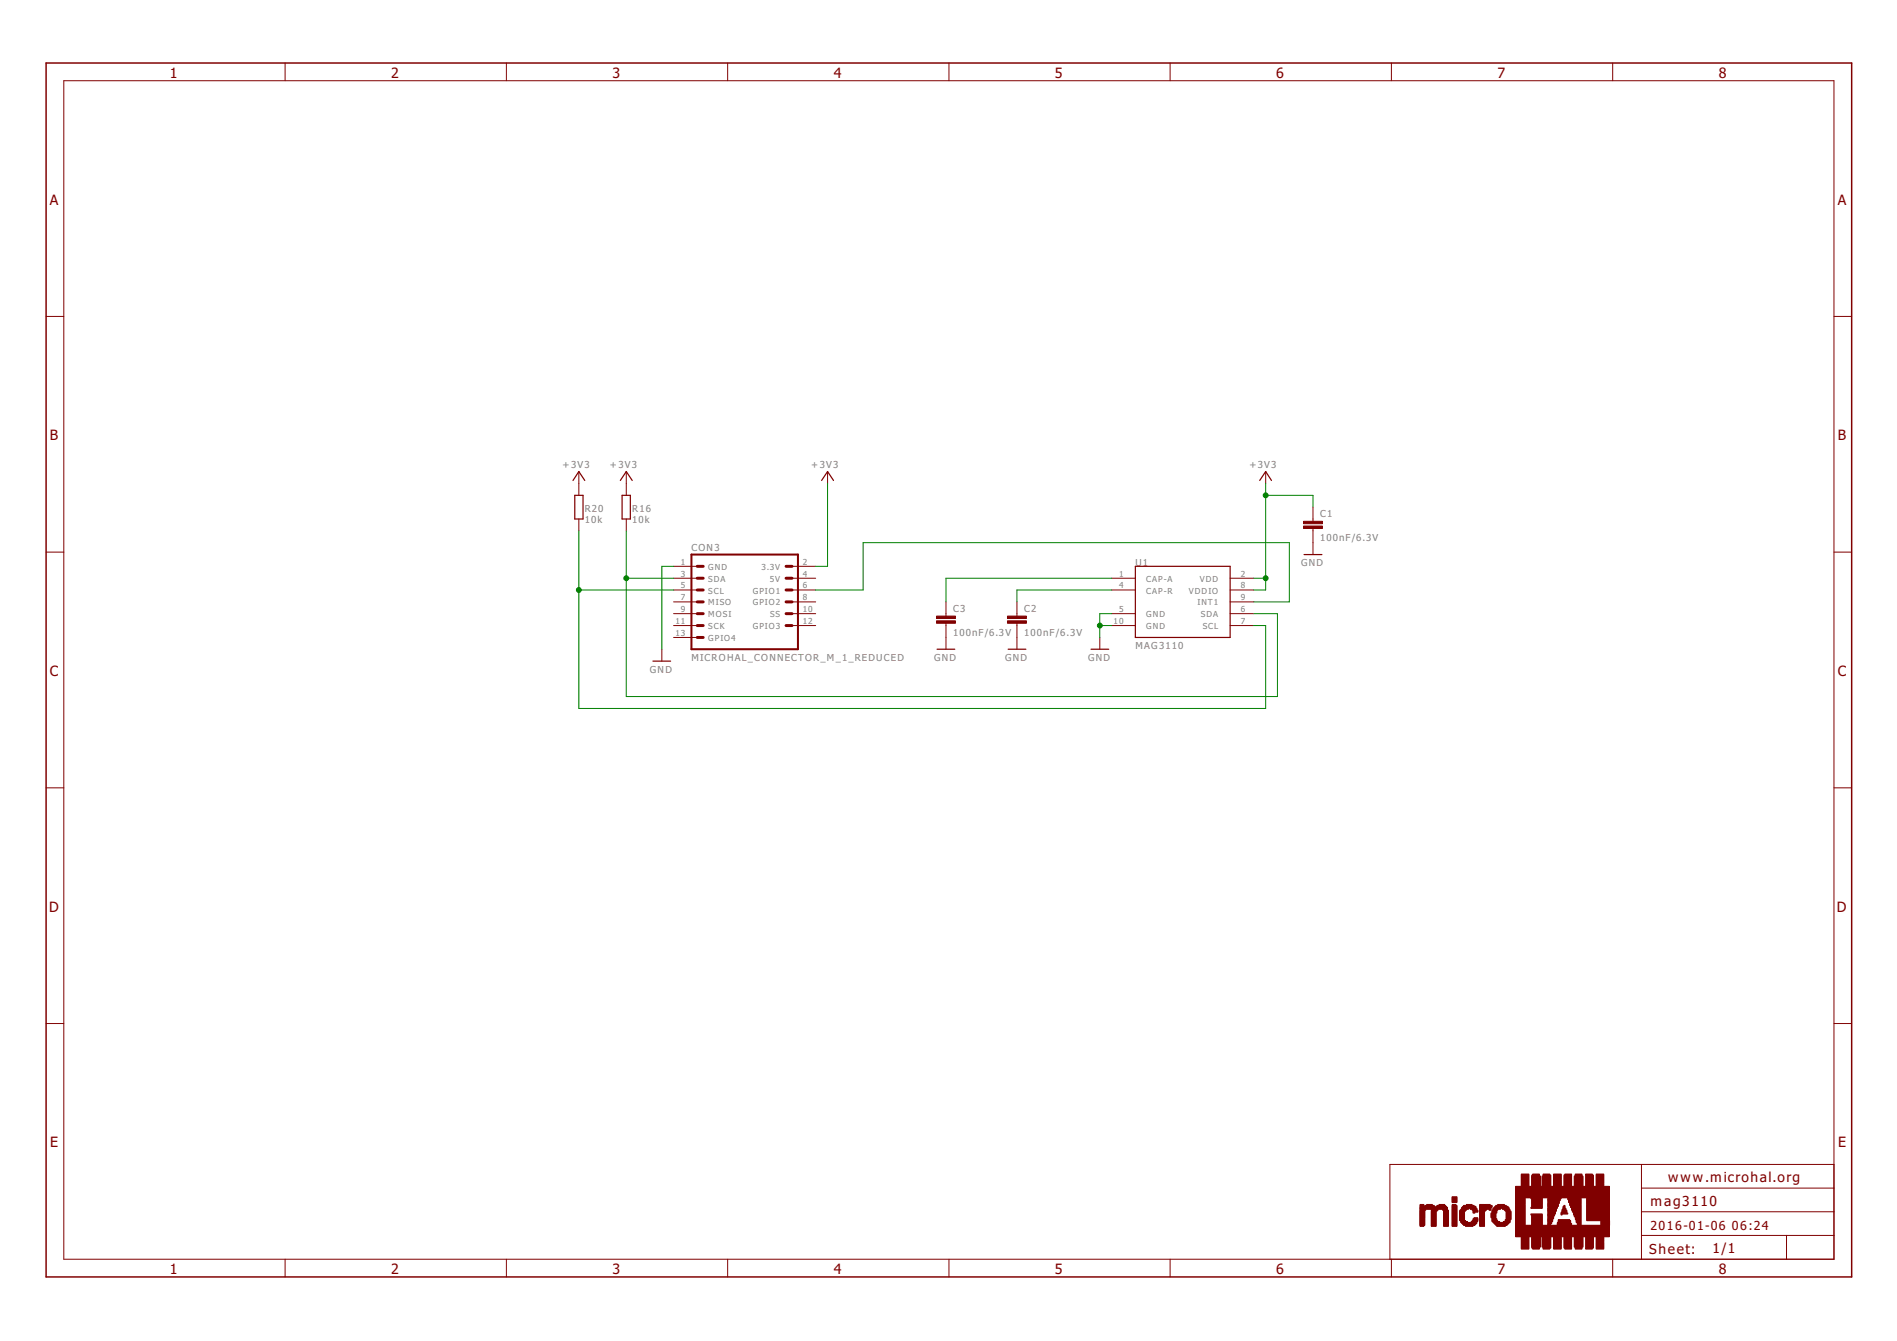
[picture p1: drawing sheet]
<svg xmlns="http://www.w3.org/2000/svg" width="297mm" height="210mm" viewBox="0 0 297 210" stroke-linecap="round" stroke-linejoin="round" font-family="sans-serif">
<path d="M89.7 75.2l.9-1.4 1 1.4M90 77.5h1.3v3.7h-1.3zM97.1 75.2l1-1.4 .9 1.4M97.4 77.5h1.3v3.7h-1.3zM128.7 75.2l.9-1.4 .9 1.4M197.3 75.2l.9-1.4 .9 1.4M177.8 88.6h14.8v11.2h-14.8zM204.2 86.8h2.8M102.2 103.5h2.8M146.7 101.6h2.8M157.9 101.6h2.7M170.8 101.6h2.8" fill="none" stroke="#800000" stroke-width=".19"/>
<g fill="none" stroke="#800000" stroke-width=".16">
<path d="M10 12.6h277.2v184.5h-277.2zM44.6 9.9v2.7M79.3 9.9v2.7M113.9 9.9v2.7M148.6 9.9v2.7M183.2 9.9v2.7M217.9 9.9v2.7M252.5 9.9v2.7M7.2 49.5h2.8M287.2 49.5h2.7M90.6 73.8v3.7M98.1 73.8v3.7"/>
<path d="M129.6 73.8v1.9M198.2 73.8v1.9M205.6 79.4v2.2M7.2 86.4h2.8M90.6 81.2v1.9M98.1 81.2v1.9M105.5 90.5h3.7M105.5 92.4h3.7M105.5 96.1h3.7M105.5 97.9h3.7M105.5 94.2h3.7M105.5 88.6h3.7"/>
<path d="M105.5 99.8h3.7M124 90.5h3.7M124 92.4h3.7M124 96.1h3.7M124 97.9h3.7M124 94.2h3.7M124 88.6h3.7M148.1 94.2v2.2M148.1 97.5v4.1M159.2 94.2v2.2M159.2 97.5v4.1M172.2 99.8v1.8"/>
<path d="M174.1 90.5h3.7M174.1 92.4h3.7M174.1 96.1h3.7M174.1 97.9h3.7M192.6 90.5h3.7M192.6 92.4h3.7M192.6 96.1h3.7M192.6 97.9h3.7M192.6 94.2h3.7M205.6 82.7v4.1M287.2 86.4h2.7M103.6 101.6v1.9"/>
<path d="M7.2 123.3h2.8M287.2 123.3h2.7M7.2 160.2h2.8M287.2 160.2h2.7M44.6 197.1v2.8M79.3 197.1v2.8M113.9 197.1v2.8M148.6 197.1v2.8M183.2 197.1v2.8M217.9 197.1v2.8M252.5 197.1v2.8M257 193.4h30.2"/>
<path d="M257 182.3v14.8M257 189.7h30.2M257 186h30.2M279.7 193.4v3.7M287.2 182.3h-69.6v14.8"/>
</g>
<path d="M108.3 86.8h16.6v14.8h-16.6z" fill="none" stroke="#800000" stroke-width=".32"/>
<g fill="none" stroke="#800000" stroke-width=".47">
<path d="M109.2 92.4h.9M109.2 90.5h.9M109.2 88.6h.9M109.2 97.9h.9M109.2 96.1h.9M109.2 94.2h.9M109.2 99.8h.9M123.1 92.4h.9M123.1 90.5h.9M123.1 88.6h.9M123.1 97.9h.9M123.1 96.1h.9"/>
<path d="M123.1 94.2h.9"/>
</g>
<g fill="#800000" stroke="#800000" stroke-width=".16">
<path d="M204.1 82.3h3v.4h-3z"/>
<path d="M204.1 81.6h3v.4h-3z"/>
<path d="M157.8 97.2h2.9v.4h-2.9z"/>
<path d="M157.8 96.4h2.9v.4h-2.9z"/>
<path d="M146.6 97.2h3v.4h-3z"/>
<path d="M146.6 96.4h3v.4h-3z"/>
<path d="M238.2 195.3h1.2v.2h-1.2z"/>
<path d="M240 195.3h1v.2h-1z"/>
<path d="M241.6 195.3h1.1v.2h-1.1z"/>
<path d="M243.3 195.3h1.2v.2h-1.2z"/>
<path d="M245 195.3h1.1v.2h-1.1z"/>
<path d="M246.7 195.3h1v.2h-1z"/>
<path d="M248.3 195.3h1v.2h-1z"/>
<path d="M249.9 195.3h1.2v.2h-1.2z"/>
<path d="M238.2 195.2h1.2v.2h-1.2z"/>
<path d="M239.9 195.2h1.1v.2h-1.1z"/>
<path d="M241.6 195.2h1.2v.2h-1.2z"/>
<path d="M243.3 195.2h1.2v.2h-1.2z"/>
<path d="M244.9 195.2h1.2v.2h-1.2z"/>
<path d="M246.7 195.2h1v.2h-1z"/>
<path d="M248.3 195.2h1.2v.2h-1.2z"/>
<path d="M249.9 195.2h1.2v.2h-1.2z"/>
<path d="M238.2 195.1h1.2v.1h-1.2z"/>
<path d="M239.8 195.1h1.4v.1h-1.4z"/>
<path d="M241.5 195.1h1.3v.1h-1.3z"/>
<path d="M243.3 195.1h1.2v.1h-1.2z"/>
<path d="M244.9 195.1h1.2v.1h-1.2z"/>
<path d="M246.5 195.1h1.4v.1h-1.4z"/>
<path d="M248.3 195.1h1.2v.1h-1.2z"/>
<path d="M249.9 195.1h1.2v.1h-1.2z"/>
<path d="M238.2 194.9h1.2v.2h-1.2z"/>
<path d="M239.8 194.9h1.4v.2h-1.4z"/>
<path d="M241.5 194.9h1.3v.2h-1.3z"/>
<path d="M243.3 194.9h1.2v.2h-1.2z"/>
<path d="M244.9 194.9h1.2v.2h-1.2z"/>
<path d="M246.5 194.9h1.4v.2h-1.4z"/>
<path d="M248.3 194.9h1.2v.2h-1.2z"/>
<path d="M249.9 194.9h1.2v.2h-1.2z"/>
<path d="M238.2 194.8h1.2v.1h-1.2z"/>
<path d="M239.8 194.8h1.4v.1h-1.4z"/>
<path d="M241.5 194.8h1.3v.1h-1.3z"/>
<path d="M243.3 194.8h1.2v.1h-1.2z"/>
<path d="M244.9 194.8h1.2v.1h-1.2z"/>
<path d="M246.5 194.8h1.4v.1h-1.4z"/>
<path d="M248.3 194.8h1.2v.1h-1.2z"/>
<path d="M249.9 194.8h1.2v.1h-1.2z"/>
<path d="M238.2 194.6h1.2v.2h-1.2z"/>
<path d="M239.8 194.6h1.4v.2h-1.4z"/>
<path d="M241.5 194.6h1.3v.2h-1.3z"/>
<path d="M243.3 194.6h1.2v.2h-1.2z"/>
<path d="M244.9 194.6h1.2v.2h-1.2z"/>
<path d="M246.5 194.6h1.4v.2h-1.4z"/>
<path d="M248.3 194.6h1.2v.2h-1.2z"/>
<path d="M249.9 194.6h1.2v.2h-1.2z"/>
<path d="M238.2 194.5h1.2v.1h-1.2z"/>
<path d="M239.8 194.5h1.4v.1h-1.4z"/>
<path d="M241.5 194.5h1.3v.1h-1.3z"/>
<path d="M243.3 194.5h1.2v.1h-1.2z"/>
<path d="M244.9 194.5h1.2v.1h-1.2z"/>
<path d="M246.5 194.5h1.4v.1h-1.4z"/>
<path d="M248.3 194.5h1.2v.1h-1.2z"/>
<path d="M249.9 194.5h1.2v.1h-1.2z"/>
<path d="M238.2 194.3h1.2v.2h-1.2z"/>
<path d="M239.8 194.3h1.4v.2h-1.4z"/>
<path d="M241.5 194.3h1.3v.2h-1.3z"/>
<path d="M243.3 194.3h1.2v.2h-1.2z"/>
<path d="M244.9 194.3h1.2v.2h-1.2z"/>
<path d="M246.5 194.3h1.4v.2h-1.4z"/>
<path d="M248.3 194.3h1.2v.2h-1.2z"/>
<path d="M249.9 194.3h1.2v.2h-1.2z"/>
<path d="M238.2 194.2h1.2v.1h-1.2z"/>
<path d="M239.8 194.2h1.4v.1h-1.4z"/>
<path d="M241.5 194.2h1.3v.1h-1.3z"/>
<path d="M243.3 194.2h1.2v.1h-1.2z"/>
<path d="M244.9 194.2h1.2v.1h-1.2z"/>
<path d="M246.5 194.2h1.4v.1h-1.4z"/>
<path d="M248.3 194.2h1.2v.1h-1.2z"/>
<path d="M249.9 194.2h1.2v.1h-1.2z"/>
<path d="M238.2 194h1.2v.2h-1.2z"/>
<path d="M239.8 194h1.4v.2h-1.4z"/>
<path d="M241.5 194h1.3v.2h-1.3z"/>
<path d="M243.3 194h1.2v.2h-1.2z"/>
<path d="M244.9 194h1.2v.2h-1.2z"/>
<path d="M246.5 194h1.4v.2h-1.4z"/>
<path d="M248.3 194h1.2v.2h-1.2z"/>
<path d="M249.9 194h1.2v.2h-1.2z"/>
<path d="M238.2 193.9h1.2v.1h-1.2z"/>
<path d="M239.8 193.9h1.4v.1h-1.4z"/>
<path d="M241.5 193.9h1.3v.1h-1.3z"/>
<path d="M243.3 193.9h1.2v.1h-1.2z"/>
<path d="M244.9 193.9h1.2v.1h-1.2z"/>
<path d="M246.5 193.9h1.4v.1h-1.4z"/>
<path d="M248.3 193.9h1.2v.1h-1.2z"/>
<path d="M249.9 193.9h1.2v.1h-1.2z"/>
<path d="M238.2 193.7h1.2v.2h-1.2z"/>
<path d="M239.8 193.7h1.4v.2h-1.4z"/>
<path d="M241.5 193.7h1.3v.2h-1.3z"/>
<path d="M243.3 193.7h1.2v.2h-1.2z"/>
<path d="M244.9 193.7h1.2v.2h-1.2z"/>
<path d="M246.5 193.7h1.4v.2h-1.4z"/>
<path d="M248.3 193.7h1.2v.2h-1.2z"/>
<path d="M249.9 193.7h1.2v.2h-1.2z"/>
<path d="M238.2 193.6h1.2v.1h-1.2z"/>
<path d="M239.8 193.6h1.4v.1h-1.4z"/>
<path d="M241.5 193.6h1.3v.1h-1.3z"/>
<path d="M243.3 193.6h1.2v.1h-1.2z"/>
<path d="M244.9 193.6h1.2v.1h-1.2z"/>
<path d="M246.5 193.6h1.4v.1h-1.4z"/>
<path d="M248.3 193.6h1.2v.1h-1.2z"/>
<path d="M249.9 193.6h1.2v.1h-1.2z"/>
<path d="M237.3 193.4h14.7v.2h-14.7z"/>
<path d="M237.3 193.3h14.7v.1h-14.7z"/>
<path d="M237.3 193.1h14.7v.2h-14.7z"/>
<path d="M237.3 193h14.7v.1h-14.7z"/>
<path d="M237.3 192.8h14.7v.2h-14.7z"/>
<path d="M237.3 192.7h14.7v.1h-14.7z"/>
<path d="M237.3 192.5h14.7v.2h-14.7z"/>
<path d="M237.3 192.4h14.7v.2h-14.7z"/>
<path d="M237.3 192.2h14.7v.2h-14.7z"/>
<path d="M237.3 192.1h14.7v.2h-14.7z"/>
<path d="M237.3 191.9h14.7v.2h-14.7z"/>
<path d="M222.4 191.8h.5v.2h-.5z"/>
<path d="M224.1 191.8h.8v.2h-.8z"/>
<path d="M226 191.8h.8v.2h-.8z"/>
<path d="M227.4 191.8h.7v.2h-.7z"/>
<path d="M229.5 191.8h1.2v.2h-1.2z"/>
<path d="M231.7 191.8h.8v.2h-.8z"/>
<path d="M234.4 191.8h1.3v.2h-1.3z"/>
<path d="M237.3 191.8h14.7v.2h-14.7z"/>
<path d="M222.3 191.6h.8v.2h-.8z"/>
<path d="M224.1 191.6h.8v.2h-.8z"/>
<path d="M226 191.6h.8v.2h-.8z"/>
<path d="M227.4 191.6h.7v.2h-.7z"/>
<path d="M229.2 191.6h1.7v.2h-1.7z"/>
<path d="M231.7 191.6h.8v.2h-.8z"/>
<path d="M234.2 191.6h1.8v.2h-1.8z"/>
<path d="M237.3 191.6h1.5v.2h-1.5z"/>
<path d="M239.8 191.6h1.7v.2h-1.7z"/>
<path d="M242.4 191.6h.4v.2h-.4z"/>
<path d="M243.8 191.6h2.3v.2h-2.3z"/>
<path d="M247.1 191.6h.5v.2h-.5z"/>
<path d="M250.7 191.6h1.3v.2h-1.3z"/>
<path d="M222.3 191.5h.8v.2h-.8z"/>
<path d="M224.1 191.5h.8v.2h-.8z"/>
<path d="M226 191.5h.8v.2h-.8z"/>
<path d="M227.4 191.5h.7v.2h-.7z"/>
<path d="M229 191.5h2.1v.2h-2.1z"/>
<path d="M231.7 191.5h.8v.2h-.8z"/>
<path d="M234.1 191.5h2v.2h-2z"/>
<path d="M237.3 191.5h1.5v.2h-1.5z"/>
<path d="M239.8 191.5h1.7v.2h-1.7z"/>
<path d="M242.4 191.5h.4v.2h-.4z"/>
<path d="M243.8 191.5h2.3v.2h-2.3z"/>
<path d="M247 191.5h.6v.2h-.6z"/>
<path d="M250.7 191.5h1.3v.2h-1.3z"/>
<path d="M222.3 191.3h.8v.2h-.8z"/>
<path d="M224.1 191.3h.8v.2h-.8z"/>
<path d="M226 191.3h.8v.2h-.8z"/>
<path d="M227.4 191.3h.7v.2h-.7z"/>
<path d="M228.9 191.3h2.3v.2h-2.3z"/>
<path d="M231.7 191.3h.8v.2h-.8z"/>
<path d="M233.9 191.3h2.4v.2h-2.4z"/>
<path d="M237.3 191.3h1.5v.2h-1.5z"/>
<path d="M239.8 191.3h1.7v.2h-1.7z"/>
<path d="M242.4 191.3h.6v.2h-.6z"/>
<path d="M243.9 191.3h2v.2h-2z"/>
<path d="M247 191.3h.6v.2h-.6z"/>
<path d="M250.7 191.3h1.3v.2h-1.3z"/>
<path d="M222.3 191.2h.8v.2h-.8z"/>
<path d="M224.1 191.2h.8v.2h-.8z"/>
<path d="M226 191.2h.8v.2h-.8z"/>
<path d="M227.4 191.2h.7v.2h-.7z"/>
<path d="M228.7 191.2h1.1v.2h-1.1z"/>
<path d="M230.4 191.2h.8v.2h-.8z"/>
<path d="M231.7 191.2h.8v.2h-.8z"/>
<path d="M233.8 191.2h1v.2h-1z"/>
<path d="M235.4 191.2h1.1v.2h-1.1z"/>
<path d="M237.3 191.2h1.5v.2h-1.5z"/>
<path d="M239.8 191.2h1.7v.2h-1.7z"/>
<path d="M242.4 191.2h.6v.2h-.6z"/>
<path d="M244 191.2h1.9v.2h-1.9z"/>
<path d="M246.8 191.2h.8v.2h-.8z"/>
<path d="M250.7 191.2h1.3v.2h-1.3z"/>
<path d="M222.3 191.1h.8v.1h-.8z"/>
<path d="M224.1 191.1h.8v.1h-.8z"/>
<path d="M226 191.1h.8v.1h-.8z"/>
<path d="M227.4 191.1h.7v.1h-.7z"/>
<path d="M228.7 191.1h.8v.1h-.8z"/>
<path d="M230.5 191.1h.9v.1h-.9z"/>
<path d="M231.7 191.1h.8v.1h-.8z"/>
<path d="M233.6 191.1h.9v.1h-.9z"/>
<path d="M235.7 191.1h.8v.1h-.8z"/>
<path d="M237.3 191.1h1.5v.1h-1.5z"/>
<path d="M239.8 191.1h1.7v.1h-1.7z"/>
<path d="M242.4 191.1h.7v.1h-.7z"/>
<path d="M244 191.1h1.9v.1h-1.9z"/>
<path d="M246.8 191.1h.8v.1h-.8z"/>
<path d="M250.7 191.1h1.3v.1h-1.3z"/>
<path d="M222.3 190.9h.8v.2h-.8z"/>
<path d="M224.1 190.9h.8v.2h-.8z"/>
<path d="M226 190.9h.8v.2h-.8z"/>
<path d="M227.4 190.9h.7v.2h-.7z"/>
<path d="M228.6 190.9h.7v.2h-.7z"/>
<path d="M230.7 190.9h.7v.2h-.7z"/>
<path d="M231.7 190.9h.8v.2h-.8z"/>
<path d="M233.6 190.9h.8v.2h-.8z"/>
<path d="M235.7 190.9h.8v.2h-.8z"/>
<path d="M237.3 190.9h1.5v.2h-1.5z"/>
<path d="M239.8 190.9h1.7v.2h-1.7z"/>
<path d="M242.4 190.9h.7v.2h-.7z"/>
<path d="M244 190.9h1.8v.2h-1.8z"/>
<path d="M246.8 190.9h.8v.2h-.8z"/>
<path d="M248.5 190.9h3.5v.2h-3.5z"/>
<path d="M222.3 190.8h.8v.1h-.8z"/>
<path d="M224.1 190.8h.8v.1h-.8z"/>
<path d="M226 190.8h.8v.1h-.8z"/>
<path d="M227.4 190.8h.7v.1h-.7z"/>
<path d="M228.6 190.8h.7v.1h-.7z"/>
<path d="M230.7 190.8h.7v.1h-.7z"/>
<path d="M231.7 190.8h.8v.1h-.8z"/>
<path d="M233.6 190.8h.8v.1h-.8z"/>
<path d="M235.8 190.8h.8v.1h-.8z"/>
<path d="M237.3 190.8h1.5v.1h-1.5z"/>
<path d="M239.8 190.8h1.7v.1h-1.7z"/>
<path d="M242.4 190.8h.7v.1h-.7z"/>
<path d="M246.7 190.8h.9v.1h-.9z"/>
<path d="M248.5 190.8h3.5v.1h-3.5z"/>
<path d="M222.3 190.6h.8v.2h-.8z"/>
<path d="M224.1 190.6h.8v.2h-.8z"/>
<path d="M226 190.6h.8v.2h-.8z"/>
<path d="M227.4 190.6h.7v.2h-.7z"/>
<path d="M228.6 190.6h.7v.2h-.7z"/>
<path d="M230.8 190.6h.6v.2h-.6z"/>
<path d="M231.7 190.6h.8v.2h-.8z"/>
<path d="M233.6 190.6h.6v.2h-.6z"/>
<path d="M235.8 190.6h.8v.2h-.8z"/>
<path d="M237.3 190.6h1.5v.2h-1.5z"/>
<path d="M239.8 190.6h1.7v.2h-1.7z"/>
<path d="M242.4 190.6h.9v.2h-.9z"/>
<path d="M246.7 190.6h.9v.2h-.9z"/>
<path d="M248.5 190.6h3.5v.2h-3.5z"/>
<path d="M222.3 190.5h.8v.1h-.8z"/>
<path d="M224.1 190.5h.8v.1h-.8z"/>
<path d="M226 190.5h.8v.1h-.8z"/>
<path d="M227.4 190.5h.7v.1h-.7z"/>
<path d="M228.6 190.5h.7v.1h-.7z"/>
<path d="M231.7 190.5h.8v.1h-.8z"/>
<path d="M233.5 190.5h.7v.1h-.7z"/>
<path d="M235.8 190.5h.8v.1h-.8z"/>
<path d="M237.3 190.5h1.5v.1h-1.5z"/>
<path d="M239.8 190.5h1.7v.1h-1.7z"/>
<path d="M242.4 190.5h.9v.1h-.9z"/>
<path d="M246.7 190.5h.9v.1h-.9z"/>
<path d="M248.5 190.5h3.5v.1h-3.5z"/>
<path d="M222.3 190.3h.8v.2h-.8z"/>
<path d="M224.1 190.3h.8v.2h-.8z"/>
<path d="M226 190.3h.8v.2h-.8z"/>
<path d="M227.4 190.3h.7v.2h-.7z"/>
<path d="M228.6 190.3h.7v.2h-.7z"/>
<path d="M231.7 190.3h.8v.2h-.8z"/>
<path d="M233.5 190.3h.7v.2h-.7z"/>
<path d="M235.8 190.3h.8v.2h-.8z"/>
<path d="M237.3 190.3h1.5v.2h-1.5z"/>
<path d="M239.8 190.3h1.7v.2h-1.7z"/>
<path d="M242.4 190.3h.9v.2h-.9z"/>
<path d="M246.5 190.3h1.1v.2h-1.1z"/>
<path d="M248.5 190.3h3.5v.2h-3.5z"/>
<path d="M222.3 190.2h.8v.1h-.8z"/>
<path d="M224.1 190.2h.8v.1h-.8z"/>
<path d="M226 190.2h.8v.1h-.8z"/>
<path d="M227.4 190.2h.7v.1h-.7z"/>
<path d="M228.6 190.2h.7v.1h-.7z"/>
<path d="M231.7 190.2h.8v.1h-.8z"/>
<path d="M233.5 190.2h.7v.1h-.7z"/>
<path d="M235.8 190.2h.8v.1h-.8z"/>
<path d="M237.3 190.2h1.5v.1h-1.5z"/>
<path d="M239.8 190.2h1.7v.1h-1.7z"/>
<path d="M242.4 190.2h1v.1h-1z"/>
<path d="M246.5 190.2h1.1v.1h-1.1z"/>
<path d="M248.5 190.2h3.5v.1h-3.5z"/>
<path d="M222.3 190h.8v.2h-.8z"/>
<path d="M224.1 190h.8v.2h-.8z"/>
<path d="M226 190h.8v.2h-.8z"/>
<path d="M227.4 190h.7v.2h-.7z"/>
<path d="M228.6 190h.7v.2h-.7z"/>
<path d="M231.7 190h.8v.2h-.8z"/>
<path d="M233.5 190h.7v.2h-.7z"/>
<path d="M235.8 190h.8v.2h-.8z"/>
<path d="M237.3 190h1.5v.2h-1.5z"/>
<path d="M239.7 190h1.8v.2h-1.8z"/>
<path d="M242.4 190h1v.2h-1z"/>
<path d="M244.4 190h.2v.2h-.2z"/>
<path d="M246.4 190h1.2v.2h-1.2z"/>
<path d="M248.5 190h3.5v.2h-3.5z"/>
<path d="M222.3 189.9h.8v.1h-.8z"/>
<path d="M224.1 189.9h.8v.1h-.8z"/>
<path d="M226 189.9h.8v.1h-.8z"/>
<path d="M227.4 189.9h.7v.1h-.7z"/>
<path d="M228.6 189.9h.7v.1h-.7z"/>
<path d="M231.7 189.9h.8v.1h-.8z"/>
<path d="M233.5 189.9h.7v.1h-.7z"/>
<path d="M235.8 189.9h.8v.1h-.8z"/>
<path d="M237.3 189.9h1.5v.1h-1.5z"/>
<path d="M242.4 189.9h1.2v.1h-1.2z"/>
<path d="M244.4 189.9h1.1v.1h-1.1z"/>
<path d="M246.4 189.9h1.2v.1h-1.2z"/>
<path d="M248.5 189.9h3.5v.1h-3.5z"/>
<path d="M222.3 189.7h.8v.2h-.8z"/>
<path d="M224.1 189.7h.8v.2h-.8z"/>
<path d="M226 189.7h.8v.2h-.8z"/>
<path d="M227.4 189.7h.7v.2h-.7z"/>
<path d="M228.6 189.7h.7v.2h-.7z"/>
<path d="M230.7 189.7h.2v.2h-.2z"/>
<path d="M231.7 189.7h.8v.2h-.8z"/>
<path d="M233.6 189.7h.8v.2h-.8z"/>
<path d="M235.8 189.7h.8v.2h-.8z"/>
<path d="M237.3 189.7h1.5v.2h-1.5z"/>
<path d="M242.4 189.7h1.2v.2h-1.2z"/>
<path d="M244.5 189.7h.8v.2h-.8z"/>
<path d="M246.4 189.7h1.2v.2h-1.2z"/>
<path d="M248.5 189.7h3.5v.2h-3.5z"/>
<path d="M222.3 189.6h.8v.1h-.8z"/>
<path d="M224.1 189.6h.8v.1h-.8z"/>
<path d="M226 189.6h.8v.1h-.8z"/>
<path d="M227.4 189.6h.7v.1h-.7z"/>
<path d="M228.6 189.6h.7v.1h-.7z"/>
<path d="M230.7 189.6h.7v.1h-.7z"/>
<path d="M231.7 189.6h.8v.1h-.8z"/>
<path d="M233.6 189.6h.8v.1h-.8z"/>
<path d="M235.8 189.6h.8v.1h-.8z"/>
<path d="M237.3 189.6h1.5v.1h-1.5z"/>
<path d="M242.4 189.6h1.2v.1h-1.2z"/>
<path d="M244.6 189.6h.7v.1h-.7z"/>
<path d="M246.2 189.6h1.4v.1h-1.4z"/>
<path d="M248.5 189.6h3.5v.1h-3.5z"/>
<path d="M222.3 189.4h.8v.2h-.8z"/>
<path d="M224.1 189.4h.9v.2h-.9z"/>
<path d="M226 189.4h.8v.2h-.8z"/>
<path d="M227.4 189.4h.7v.2h-.7z"/>
<path d="M228.6 189.4h.9v.2h-.9z"/>
<path d="M230.7 189.4h.7v.2h-.7z"/>
<path d="M231.7 189.4h.9v.2h-.9z"/>
<path d="M233.6 189.4h.8v.2h-.8z"/>
<path d="M235.7 189.4h.8v.2h-.8z"/>
<path d="M237.3 189.4h1.5v.2h-1.5z"/>
<path d="M242.4 189.4h1.3v.2h-1.3z"/>
<path d="M244.6 189.4h.7v.2h-.7z"/>
<path d="M246.2 189.4h1.4v.2h-1.4z"/>
<path d="M248.5 189.4h3.5v.2h-3.5z"/>
<path d="M222.4 189.3h.8v.1h-.8z"/>
<path d="M224.1 189.3h1.1v.1h-1.1z"/>
<path d="M225.9 189.3h.8v.1h-.8z"/>
<path d="M227.4 189.3h.7v.1h-.7z"/>
<path d="M228.7 189.3h.9v.1h-.9z"/>
<path d="M230.5 189.3h.8v.1h-.8z"/>
<path d="M231.7 189.3h1v.1h-1z"/>
<path d="M233.2 189.3h.3v.1h-.3z"/>
<path d="M233.8 189.3h.7v.1h-.7z"/>
<path d="M235.5 189.3h.9v.1h-.9z"/>
<path d="M237.3 189.3h1.5v.1h-1.5z"/>
<path d="M242.4 189.3h1.3v.1h-1.3z"/>
<path d="M244.6 189.3h.6v.1h-.6z"/>
<path d="M246.1 189.3h1.5v.1h-1.5z"/>
<path d="M248.5 189.3h3.5v.1h-3.5z"/>
<path d="M222.3 189.1h4.4v.2h-4.4z"/>
<path d="M227.4 189.1h.7v.2h-.7z"/>
<path d="M228.9 189.1h1v.2h-1z"/>
<path d="M230.2 189.1h1.1v.2h-1.1z"/>
<path d="M231.7 189.1h1.8v.2h-1.8z"/>
<path d="M233.8 189.1h1.1v.2h-1.1z"/>
<path d="M235.2 189.1h1.1v.2h-1.1z"/>
<path d="M237.3 189.1h1.5v.2h-1.5z"/>
<path d="M242.4 189.1h1.3v.2h-1.3z"/>
<path d="M244.7 189.1h.5v.2h-.5z"/>
<path d="M246.1 189.1h1.5v.2h-1.5z"/>
<path d="M248.5 189.1h3.5v.2h-3.5z"/>
<path d="M222.3 189h4.4v.1h-4.4z"/>
<path d="M227.4 189h.7v.1h-.7z"/>
<path d="M228.9 189h2.2v.1h-2.2z"/>
<path d="M231.7 189h1.8v.1h-1.8z"/>
<path d="M233.9 189h2.4v.1h-2.4z"/>
<path d="M237.3 189h1.5v.1h-1.5z"/>
<path d="M239.7 189h1.8v.1h-1.8z"/>
<path d="M242.4 189h1.5v.1h-1.5z"/>
<path d="M244.8 189h.2v.1h-.2z"/>
<path d="M246.1 189h1.5v.1h-1.5z"/>
<path d="M248.5 189h3.5v.1h-3.5z"/>
<path d="M222.4 188.8h2.3v.2h-2.3z"/>
<path d="M224.9 188.8h1.6v.2h-1.6z"/>
<path d="M227.4 188.8h.7v.2h-.7z"/>
<path d="M229 188.8h2.1v.2h-2.1z"/>
<path d="M231.7 188.8h1.9v.2h-1.9z"/>
<path d="M234.1 188.8h2v.2h-2z"/>
<path d="M237.3 188.8h1.5v.2h-1.5z"/>
<path d="M239.8 188.8h1.7v.2h-1.7z"/>
<path d="M242.4 188.8h1.5v.2h-1.5z"/>
<path d="M244.8 188.8h.2v.2h-.2z"/>
<path d="M245.9 188.8h1.7v.2h-1.7z"/>
<path d="M248.5 188.8h3.5v.2h-3.5z"/>
<path d="M222.4 188.7h.5v.1h-.5z"/>
<path d="M223.1 188.7h1.5v.1h-1.5z"/>
<path d="M225 188.7h1.4v.1h-1.4z"/>
<path d="M227.4 188.7h.7v.1h-.7z"/>
<path d="M229.2 188.7h1.6v.1h-1.6z"/>
<path d="M231.7 188.7h1.9v.1h-1.9z"/>
<path d="M234.2 188.7h1.7v.1h-1.7z"/>
<path d="M237.3 188.7h1.5v.1h-1.5z"/>
<path d="M239.8 188.7h1.7v.1h-1.7z"/>
<path d="M242.4 188.7h1.6v.1h-1.6z"/>
<path d="M244.9 188.7h.1v.1h-.1z"/>
<path d="M245.9 188.7h1.7v.1h-1.7z"/>
<path d="M248.5 188.7h3.5v.1h-3.5z"/>
<path d="M222.4 188.5h.5v.2h-.5z"/>
<path d="M223.4 188.5h.9v.2h-.9z"/>
<path d="M225.3 188.5h.9v.2h-.9z"/>
<path d="M227.4 188.5h.6v.2h-.6z"/>
<path d="M229.6 188.5h.9v.2h-.9z"/>
<path d="M231.7 188.5h.8v.2h-.8z"/>
<path d="M232.6 188.5h.7v.2h-.7z"/>
<path d="M234.5 188.5h1.1v.2h-1.1z"/>
<path d="M237.3 188.5h1.5v.2h-1.5z"/>
<path d="M239.8 188.5h1.7v.2h-1.7z"/>
<path d="M242.4 188.5h1.6v.2h-1.6z"/>
<path d="M245.8 188.5h1.8v.2h-1.8z"/>
<path d="M248.5 188.5h3.5v.2h-3.5z"/>
<path d="M237.3 188.4h1.5v.1h-1.5z"/>
<path d="M239.8 188.4h1.7v.1h-1.7z"/>
<path d="M242.4 188.4h1.6v.1h-1.6z"/>
<path d="M245.8 188.4h1.8v.1h-1.8z"/>
<path d="M248.5 188.4h3.5v.1h-3.5z"/>
<path d="M237.3 188.2h1.5v.2h-1.5z"/>
<path d="M239.8 188.2h1.7v.2h-1.7z"/>
<path d="M242.4 188.2h1.8v.2h-1.8z"/>
<path d="M245.8 188.2h1.8v.2h-1.8z"/>
<path d="M248.5 188.2h3.5v.2h-3.5z"/>
<path d="M227.4 188.1h.7v.1h-.7z"/>
<path d="M237.3 188.1h1.5v.1h-1.5z"/>
<path d="M239.8 188.1h1.7v.1h-1.7z"/>
<path d="M242.4 188.1h1.8v.1h-1.8z"/>
<path d="M245.6 188.1h2v.1h-2z"/>
<path d="M248.5 188.1h3.5v.1h-3.5z"/>
<path d="M227.4 187.9h.7v.2h-.7z"/>
<path d="M237.3 187.9h1.5v.2h-1.5z"/>
<path d="M239.8 187.9h1.7v.2h-1.7z"/>
<path d="M242.4 187.9h1.8v.2h-1.8z"/>
<path d="M245.6 187.9h2v.2h-2z"/>
<path d="M248.5 187.9h3.5v.2h-3.5z"/>
<path d="M227.4 187.8h.7v.1h-.7z"/>
<path d="M237.3 187.8h1.5v.1h-1.5z"/>
<path d="M239.8 187.8h1.7v.1h-1.7z"/>
<path d="M242.4 187.8h1.9v.1h-1.9z"/>
<path d="M245.6 187.8h2v.1h-2z"/>
<path d="M248.5 187.8h3.5v.1h-3.5z"/>
<path d="M227.4 187.6h.7v.2h-.7z"/>
<path d="M237.3 187.6h1.5v.2h-1.5z"/>
<path d="M239.8 187.6h1.7v.2h-1.7z"/>
<path d="M242.4 187.6h1.9v.2h-1.9z"/>
<path d="M245.5 187.6h2.1v.2h-2.1z"/>
<path d="M248.5 187.6h3.5v.2h-3.5z"/>
<path d="M227.4 187.5h.7v.1h-.7z"/>
<path d="M237.3 187.5h1.5v.1h-1.5z"/>
<path d="M239.7 187.5h1.8v.1h-1.8z"/>
<path d="M242.4 187.5h2.1v.1h-2.1z"/>
<path d="M245.5 187.5h2.1v.1h-2.1z"/>
<path d="M248.5 187.5h3.5v.1h-3.5z"/>
<path d="M227.4 187.3h.7v.2h-.7z"/>
<path d="M237.3 187.3h14.7v.2h-14.7z"/>
<path d="M237.3 187.2h14.7v.1h-14.7z"/>
<path d="M237.3 187h14.7v.2h-14.7z"/>
<path d="M237.3 186.9h14.7v.1h-14.7z"/>
<path d="M237.3 186.7h14.7v.2h-14.7z"/>
<path d="M237.3 186.6h14.7v.2h-14.7z"/>
<path d="M237.3 186.4h14.7v.2h-14.7z"/>
<path d="M237.3 186.3h14.7v.2h-14.7z"/>
<path d="M237.3 186.1h14.7v.2h-14.7z"/>
<path d="M237.3 186h14.7v.2h-14.7z"/>
<path d="M237.3 185.8h14.7v.2h-14.7z"/>
<path d="M237.3 185.7h14.7v.2h-14.7z"/>
<path d="M238.2 185.5h1.2v.2h-1.2z"/>
<path d="M239.8 185.5h1.4v.2h-1.4z"/>
<path d="M241.5 185.5h1.3v.2h-1.3z"/>
<path d="M243.3 185.5h1.2v.2h-1.2z"/>
<path d="M244.9 185.5h1.2v.2h-1.2z"/>
<path d="M246.5 185.5h1.4v.2h-1.4z"/>
<path d="M248.3 185.5h1.2v.2h-1.2z"/>
<path d="M249.9 185.5h1.2v.2h-1.2z"/>
<path d="M238.2 185.4h1.2v.2h-1.2z"/>
<path d="M239.8 185.4h1.4v.2h-1.4z"/>
<path d="M241.5 185.4h1.3v.2h-1.3z"/>
<path d="M243.3 185.4h1.2v.2h-1.2z"/>
<path d="M244.9 185.4h1.2v.2h-1.2z"/>
<path d="M246.5 185.4h1.4v.2h-1.4z"/>
<path d="M248.3 185.4h1.2v.2h-1.2z"/>
<path d="M249.9 185.4h1.2v.2h-1.2z"/>
<path d="M238.2 185.3h1.2v.1h-1.2z"/>
<path d="M239.8 185.3h1.4v.1h-1.4z"/>
<path d="M241.5 185.3h1.3v.1h-1.3z"/>
<path d="M243.3 185.3h1.2v.1h-1.2z"/>
<path d="M244.9 185.3h1.2v.1h-1.2z"/>
<path d="M246.5 185.3h1.4v.1h-1.4z"/>
<path d="M248.3 185.3h1.2v.1h-1.2z"/>
<path d="M249.9 185.3h1.2v.1h-1.2z"/>
<path d="M238.2 185.1h1.2v.2h-1.2z"/>
<path d="M239.8 185.1h1.4v.2h-1.4z"/>
<path d="M241.5 185.1h1.3v.2h-1.3z"/>
<path d="M243.3 185.1h1.2v.2h-1.2z"/>
<path d="M244.9 185.1h1.2v.2h-1.2z"/>
<path d="M246.5 185.1h1.4v.2h-1.4z"/>
<path d="M248.3 185.1h1.2v.2h-1.2z"/>
<path d="M249.9 185.1h1.2v.2h-1.2z"/>
<path d="M238.2 185h1.2v.1h-1.2z"/>
<path d="M239.8 185h1.4v.1h-1.4z"/>
<path d="M241.5 185h1.3v.1h-1.3z"/>
<path d="M243.3 185h1.2v.1h-1.2z"/>
<path d="M244.9 185h1.2v.1h-1.2z"/>
<path d="M246.5 185h1.4v.1h-1.4z"/>
<path d="M248.3 185h1.2v.1h-1.2z"/>
<path d="M249.9 185h1.2v.1h-1.2z"/>
<path d="M238.2 184.8h1.2v.2h-1.2z"/>
<path d="M239.8 184.8h1.4v.2h-1.4z"/>
<path d="M241.5 184.8h1.3v.2h-1.3z"/>
<path d="M243.3 184.8h1.2v.2h-1.2z"/>
<path d="M244.9 184.8h1.2v.2h-1.2z"/>
<path d="M246.5 184.8h1.4v.2h-1.4z"/>
<path d="M248.3 184.8h1.2v.2h-1.2z"/>
<path d="M249.9 184.8h1.2v.2h-1.2z"/>
<path d="M238.2 184.7h1.2v.1h-1.2z"/>
<path d="M239.8 184.7h1.4v.1h-1.4z"/>
<path d="M241.5 184.7h1.3v.1h-1.3z"/>
<path d="M243.3 184.7h1.2v.1h-1.2z"/>
<path d="M244.9 184.7h1.2v.1h-1.2z"/>
<path d="M246.5 184.7h1.4v.1h-1.4z"/>
<path d="M248.3 184.7h1.2v.1h-1.2z"/>
<path d="M249.9 184.7h1.2v.1h-1.2z"/>
<path d="M238.2 184.5h1.2v.2h-1.2z"/>
<path d="M239.8 184.5h1.4v.2h-1.4z"/>
<path d="M241.5 184.5h1.3v.2h-1.3z"/>
<path d="M243.3 184.5h1.2v.2h-1.2z"/>
<path d="M244.9 184.5h1.2v.2h-1.2z"/>
<path d="M246.5 184.5h1.4v.2h-1.4z"/>
<path d="M248.3 184.5h1.2v.2h-1.2z"/>
<path d="M249.9 184.5h1.2v.2h-1.2z"/>
<path d="M238.2 184.4h1.2v.1h-1.2z"/>
<path d="M239.8 184.4h1.4v.1h-1.4z"/>
<path d="M241.5 184.4h1.3v.1h-1.3z"/>
<path d="M243.3 184.4h1.2v.1h-1.2z"/>
<path d="M244.9 184.4h1.2v.1h-1.2z"/>
<path d="M246.5 184.4h1.4v.1h-1.4z"/>
<path d="M248.3 184.4h1.2v.1h-1.2z"/>
<path d="M249.9 184.4h1.2v.1h-1.2z"/>
<path d="M238.2 184.2h1.2v.2h-1.2z"/>
<path d="M239.8 184.2h1.4v.2h-1.4z"/>
<path d="M241.5 184.2h1.3v.2h-1.3z"/>
<path d="M243.3 184.2h1.2v.2h-1.2z"/>
<path d="M244.9 184.2h1.2v.2h-1.2z"/>
<path d="M246.5 184.2h1.4v.2h-1.4z"/>
<path d="M248.3 184.2h1.2v.2h-1.2z"/>
<path d="M249.9 184.2h1.2v.2h-1.2z"/>
<path d="M238.2 184.1h1.2v.1h-1.2z"/>
<path d="M239.8 184.1h1.4v.1h-1.4z"/>
<path d="M241.5 184.1h1.3v.1h-1.3z"/>
<path d="M243.3 184.1h1.2v.1h-1.2z"/>
<path d="M244.9 184.1h1.2v.1h-1.2z"/>
<path d="M246.5 184.1h1.4v.1h-1.4z"/>
<path d="M248.3 184.1h1.2v.1h-1.2z"/>
<path d="M249.9 184.1h1.2v.1h-1.2z"/>
<path d="M238.2 183.9h1.2v.2h-1.2z"/>
<path d="M239.9 183.9h1.1v.2h-1.1z"/>
<path d="M241.6 183.9h1.2v.2h-1.2z"/>
<path d="M243.3 183.9h1.2v.2h-1.2z"/>
<path d="M244.9 183.9h1.2v.2h-1.2z"/>
<path d="M246.7 183.9h1v.2h-1z"/>
<path d="M248.3 183.9h1.2v.2h-1.2z"/>
<path d="M249.9 183.9h1.2v.2h-1.2z"/>
<path d="M238.2 183.8h1.2v.1h-1.2z"/>
<path d="M240 183.8h1v.1h-1z"/>
<path d="M241.6 183.8h1.1v.1h-1.1z"/>
<path d="M243.3 183.8h1.2v.1h-1.2z"/>
<path d="M245 183.8h1.1v.1h-1.1z"/>
<path d="M246.7 183.8h1v.1h-1z"/>
<path d="M248.3 183.8h1v.1h-1z"/>
<path d="M249.9 183.8h1.2v.1h-1.2z"/>
</g>
<path d="M7.2 9.9h282.7v190h-282.7z" fill="none" stroke="#800000" stroke-width=".23"/>
<g fill="none" stroke="#008000" stroke-width=".16">
<path d="M129.6 75.7v12.9h-1.9M198.2 75.7v16.7h-1.9M198.2 77.5h7.4v1.9M90.6 83.1v27.8h107.6v-13h-1.9M90.6 92.4h14.9M98.1 83.1v25.9h101.9v-12.9h-3.7M98.1 90.5h7.4M105.5 88.6h-1.9v13M127.7 92.4h7.4v-7.5h66.8v9.3h-5.6M172.2 97.9h1.9M174.1 96.1h-1.9v3.7M174.1 90.5h-26v3.7"/>
<path d="M174.1 92.4h-14.9v1.8M196.3 90.5h1.9"/>
</g>
<g fill="#008000" stroke="#008000" stroke-width=".16">
<circle cx="172.2" cy="97.9" r=".38"/>
<circle cx="98.1" cy="90.5" r=".38"/>
<circle cx="90.6" cy="92.4" r=".38"/>
<circle cx="198.2" cy="90.5" r=".38"/>
<circle cx="198.2" cy="77.5" r=".38"/>
</g>
<g font-size="2.7" fill="#800000">
<text x="26.6" y="12.2">1</text>
<text x="61.2" y="12.2">2</text>
<text x="95.9" y="12.2">3</text>
<text x="130.5" y="12.2">4</text>
<text x="165.2" y="12.2">5</text>
<text x="199.8" y="12.2">6</text>
<text x="234.5" y="12.2">7</text>
<text x="269.1" y="12.2">8</text>
<text x="7.8" y="32">A</text>
<text x="287.7" y="32">A</text>
<text x="7.8" y="68.9">B</text>
<text x="287.8" y="68.9">B</text>
<text x="7.8" y="105.8">C</text>
<text x="287.7" y="105.8">C</text>
<text x="7.7" y="142.7">D</text>
<text x="287.6" y="142.7">D</text>
<text x="7.9" y="179.6">E</text>
<text x="287.8" y="179.6">E</text>
<text x="26.6" y="199.4">1</text>
<text x="61.2" y="199.4">2</text>
<text x="95.9" y="199.4">3</text>
<text x="130.5" y="199.4">4</text>
<text x="165.2" y="199.4">5</text>
<text x="199.8" y="199.4">6</text>
<text x="234.5" y="199.4">7</text>
<text x="269.1" y="199.4">8</text>
</g>
<g font-size="2.6" fill="#800000">
<text x="261.2" y="185">www.microhal.org</text>
<text x="258.4" y="188.8">mag3110</text>
<text x="258.2" y="196.3">Sheet:</text>
<text x="268.2" y="196.2">1/1</text>
</g>
<g font-size="2.3" fill="#800000">
<text x="258.4" y="192.5">2016-01-06</text>
<text x="271.2" y="192.5">06:24</text>
</g>
<g font-size="1.8" fill="#808080">
<text x="88.1" y="73.3">+3V3</text>
<text x="95.5" y="73.3">+3V3</text>
<text x="127" y="73.3">+3V3</text>
<text x="195.6" y="73.3">+3V3</text>
<text x="91.6" y="81.8">10k</text>
<text x="91.6" y="80.1">R20</text>
<text x="99" y="81.8">10k</text>
<text x="99" y="80.1">R16</text>
<text x="206.7" y="81">C1</text>
<text x="108.3" y="86.2">CON3</text>
<text x="177.8" y="88.6">U1</text>
<text x="203.7" y="88.6">GND</text>
<text x="206.7" y="84.7">100nF/6.3V</text>
<text x="149.2" y="95.8">C3</text>
<text x="160.4" y="95.8">C2</text>
<text x="149.2" y="99.5">100nF/6.3V</text>
<text x="160.4" y="99.5">100nF/6.3V</text>
<text x="177.8" y="101.6">MAG3110</text>
<text x="101.8" y="105.3">GND</text>
<text x="108.3" y="103.5">MICROHAL_CONNECTOR_M_1_REDUCED</text>
<text x="146.3" y="103.5">GND</text>
<text x="157.4" y="103.5">GND</text>
<text x="170.4" y="103.5">GND</text>
</g>
<g font-size="1.6" fill="#808080">
<text x="106.6" y="88.4">1</text>
<text x="110.9" y="89.2">GND</text>
<text x="119.2" y="89.2">3.3V</text>
<text x="125.7" y="88.4">2</text>
<text x="106.6" y="90.2">3</text>
<text x="106.6" y="92.1">5</text>
<text x="106.6" y="93.9">7</text>
<text x="106.6" y="95.8">9</text>
<text x="110.9" y="91.1">SDA</text>
<text x="110.9" y="92.9">SCL</text>
<text x="110.9" y="94.8">MISO</text>
<text x="117.9" y="92.9">GPIO1</text>
<text x="117.9" y="94.8">GPIO2</text>
<text x="120.5" y="91.1">5V</text>
<text x="125.7" y="90.2">4</text>
<text x="125.7" y="92.1">6</text>
<text x="125.7" y="93.9">8</text>
<text x="125.7" y="95.8">10</text>
<text x="175.2" y="90.2">1</text>
<text x="175.2" y="92.1">4</text>
<text x="175.2" y="95.8">5</text>
<text x="179.5" y="91.1">CAP-A</text>
<text x="179.5" y="92.9">CAP-R</text>
<text x="186.2" y="92.9">VDDIO</text>
<text x="187.5" y="94.8">INT1</text>
<text x="187.9" y="91.1">VDD</text>
<text x="194.3" y="93.9">9</text>
<text x="194.3" y="95.8">6</text>
<text x="194.3" y="90.2">2</text>
<text x="194.3" y="92.1">8</text>
<text x="105.8" y="97.7">11</text>
<text x="105.8" y="99.5">13</text>
<text x="110.9" y="96.6">MOSI</text>
<text x="110.9" y="98.5">SCK</text>
<text x="110.9" y="100.3">GPIO4</text>
<text x="117.9" y="98.5">GPIO3</text>
<text x="120.6" y="96.6">SS</text>
<text x="125.7" y="97.7">12</text>
<text x="174.4" y="97.7">10</text>
<text x="179.5" y="96.6">GND</text>
<text x="179.5" y="98.5">GND</text>
<text x="188" y="96.6">SDA</text>
<text x="188.3" y="98.5">SCL</text>
<text x="194.3" y="97.7">7</text>
</g>
</svg>
